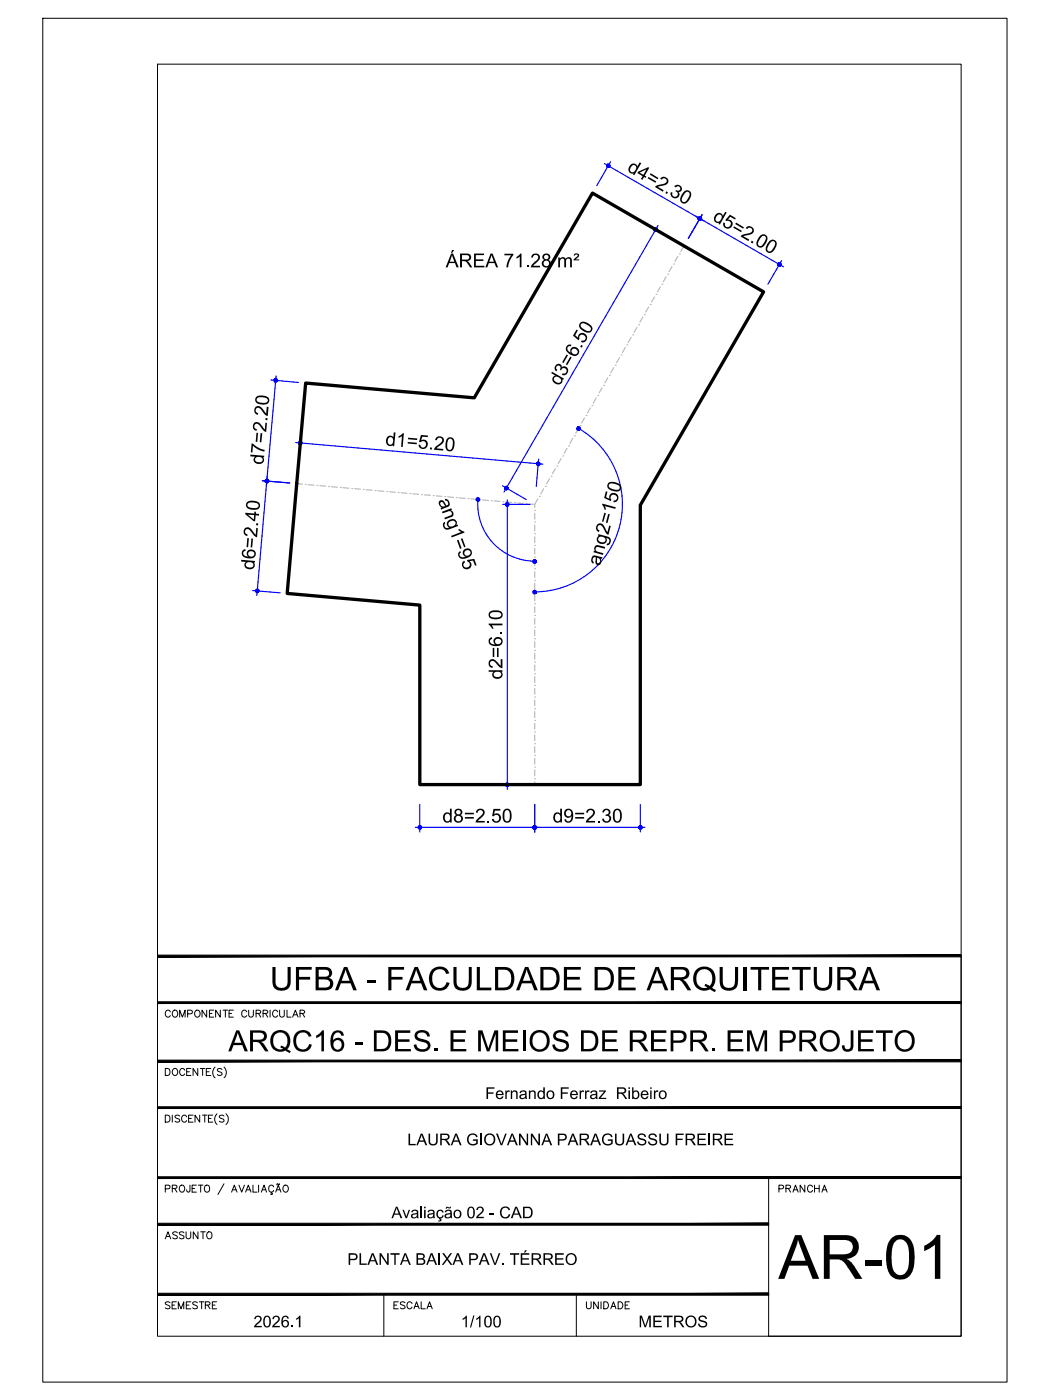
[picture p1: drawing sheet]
<svg xmlns="http://www.w3.org/2000/svg" width="229mm" height="305mm" viewBox="0 0 229 305" stroke-linecap="round" stroke-linejoin="round" font-family="sans-serif">
<!-- layer: ARQ_EIXO CINZA 04 -->
<g fill="none" stroke="#bababa" stroke-width=".25">
<path d="M145.4 59.7h.1M146.3 58l-.6 1.1M146.6 57.5h.1M147.6 55.8l-.7 1.1M147.9 55.3h.1M148.9 53.6l-.7 1.1M133.9 79.5h.1M134.9 77.9l-.7 1.1M135.2 77.3h.1M136.1 75.6l-.6 1.2M136.5 75.1h.1M137.4 73.4l-.6 1.1"/>
<path d="M137.8 72.9h.1M138.7 71.2l-.7 1.1M139 70.7h.1M140 69l-.7 1.1M140.3 68.5h.1M141.2 66.8l-.6 1.1M141.6 66.3h.1M142.5 64.6l-.6 1.1M142.8 64.1h.1M143.8 62.4l-.7 1.1M144.1 61.9h.1M145 60.2l-.6 1.1"/>
<path d="M122.2 99.8l-.7 1.1M122.5 99.3h.1M123.4 97.6l-.6 1.1M123.8 97.1h.1M124.7 95.4l-.6 1.1M125.1 94.9h.1M126 93.2l-.7 1.1M126.3 92.7h.1M127.3 91l-.7 1.1M127.6 90.5h.1M128.5 88.8l-.6 1.1M128.9 88.3h.1"/>
<path d="M129.8 86.7l-.6 1.1M130.1 86.1h.1M131.1 84.5l-.7 1.1M131.4 83.9h.1M132.3 82.3l-.6 1.1M132.7 81.7h.1M133.6 80.1l-.6 1.1M64.6 105.3l1.2 .1M66.5 105.5h.1M67.1 105.5l1.3 .1M69 105.7h.1M69.6 105.7l1.3 .1"/>
<path d="M71.5 105.9h.1M72.2 106l1.2 .1M74.1 106.1h.1M74.7 106.2l1.2 .1M76.6 106.3h.1M77.2 106.4l1.3 .1M79.1 106.6h.1M79.8 106.6l1.2 .1M81.7 106.8h.1M82.3 106.8l1.3 .2M84.2 107h.1M84.8 107.1l1.3 .1"/>
<path d="M86.7 107.2h.1M87.3 107.3l1.3 .1M89.2 107.4h.1M89.9 107.5l1.2 .1M91.8 107.7h.1M92.4 107.7l1.3 .1M105.1 108.8l1.2 .2M107 109h.1M107.6 109.1l1.2 .1M109.5 109.2h.1M110.1 109.3l1.3 .1M112 109.4h.1"/>
<path d="M112.6 109.5l1.3 .1M114.6 109.7h.1M115.2 109.7l1.2 .1M116.4 118.7h.1M116.4 116.2h.1M116.4 113.7h.1M116.4 111.1h.1M116.4 111.8v1.2M116.4 114.3v1.3M116.4 116.8v1.3M116.4 119.4v1.3M117.1 108.6l-.7 1.2v.7"/>
<path d="M117.4 108.1h.1M118.4 106.4l-.7 1.1M118.7 105.9h.1M119.6 104.2l-.6 1.1M120 103.7h.1M120.9 102l-.6 1.1M121.2 101.5h.1M116.4 139.1h.1M116.4 136.5h.1M116.4 134h.1M116.4 131.4h.1M116.4 128.9h.1"/>
<path d="M116.4 126.4h.1M116.4 123.8h.1M116.4 121.3h.1M116.4 121.9v1.3M116.4 124.5v1.2M116.4 127v1.3M116.4 129.5v1.3M116.4 132.1v1.3M116.4 134.6v1.3M116.4 137.2v1.2M116.4 139.7v1.3M116.4 159.4h.1"/>
<path d="M116.4 156.8h.1M116.4 154.3h.1M116.4 151.8h.1M116.4 149.2h.1M116.4 146.7h.1M116.4 144.1h.1M116.4 141.6h.1M116.4 142.2v1.3M116.4 144.8v1.3M116.4 147.3v1.3M116.4 149.9v1.2M116.4 152.4v1.3"/>
<path d="M116.4 154.9v1.3M116.4 157.5v1.3M116.4 169.5h.1M116.4 167h.1M116.4 164.5h.1M116.4 161.9h.1M116.4 160v1.3M116.4 162.6v1.2M116.4 165.1v1.3M116.4 167.6v1.3M116.4 170.2v.6"/>
</g>
<!-- layer: COTA AZUL -->
<g fill="none" stroke="#00f" stroke-width=".25">
<path d="M131.6 35.6l21.6 12.5M132.9 35.2l-3 5.2M141.9 49.5l5.2 3M143.3 49.1l-33.6 58M151.5 47.1l19.1 11M152.9 46.7l-3 5.2M170.2 56.7l-3 5.2M59 82.7l6 .6M60.1 81.8l-2.1 23.9M64.4 96.4l53.8 4.6M65.5 95.4l-.6 6M117.3 99.9l-.5 6"/>
<path d="M126 93.3a19.1 19.1 0 0 1 8.9 21.4 19.1 19.1 0 0 1-18.5 14.2M57.1 104.6l6 .6M58.2 103.7l-2.3 25.9M104.1 108.7a12.4 12.4 0 0 0 12.3 13.5M109.4 105.7l5.2 3.1M109.4 109.8h6M110.4 108.8v63M55 128.6l6 .5M91.4 175.1v6M109.4 170.8h6M116.4 175.1v6M139.4 175.1v6"/>
<path d="M90.4 180.1h50"/>
</g>
<g fill="#00f" stroke="#00f" stroke-width=".22">
<path d="M65 96.4l.1 .2 .3-.2zM65.1 96.6l.3-.2-.2 .3zM65.4 96.4l-.2 .3 .2 .1z"/>
<path d="M65.4 96.4v.4h.1zM65.4 96.4l.3 .2-.2 .2zM65.4 96.4l.3 .2v-.1z"/>
<path d="M65.4 96.4l.3 .1v-.2zM65.6 96.1l.1 .2-.3 .1zM65.4 96.1v.3l.2-.3z"/>
<path d="M65.2 96.1l.2 .3v-.3zM65.1 96.2l.1-.1 .2 .3zM65.1 96.2l-.1 .2h.4z"/>
<path d="M117.2 101h.4l-.1-.2zM117.4 100.7l.1 .1-.3 .2zM117.2 100.6v.4l.2-.3z"/>
<path d="M117.1 100.6l.1 .4v-.4zM116.9 100.8l.2-.2 .1 .4zM116.9 100.8l-.1 .1 .4 .1z"/>
<path d="M116.8 100.9v.2l.4-.1zM116.8 101.1l.4-.1-.2 .3zM117.2 101l-.2 .3h.1z"/>
<path d="M117.2 101l-.1 .3h.2zM117.2 101l.3 .2-.2 .1zM117.2 101l.3 .2 .1-.2z"/>
<path d="M110.2 109.5l.2 .3v-.3zM110.2 109.5l.2 .3-.3-.2zM110.1 109.6v.2h.3z"/>
<path d="M110.1 109.8v.2l.3-.2zM110.1 110l.3-.2-.2 .4zM110.4 109.8l-.2 .4h.2z"/>
<path d="M110.4 109.8v.4h.2zM110.4 109.8l.3 .2-.1 .2zM110.4 109.8l.3 .2 .1-.2z"/>
<path d="M110.4 109.8h.4l-.1-.2zM110.6 109.5l.1 .1-.3 .2zM110.4 109.5v.3l.2-.3z"/>
<path d="M110.4 170.8v.4h.2zM110.4 170.8l.3 .2-.1 .2zM110.4 170.8l.3 .2 .1-.2z"/>
<path d="M110.4 170.8h.4l-.1-.2zM110.6 170.5l.1 .1-.3 .2zM110.4 170.4v.4l.2-.3z"/>
<path d="M110.2 170.5l.2 .3v-.4zM110.2 170.5l.2 .3-.3-.2zM110.1 170.6v.2h.3z"/>
<path d="M110.1 170.8v.2l.3-.2zM110.1 171l.3-.2-.2 .4zM110.4 170.8l-.2 .4h.2z"/>
<path d="M110.2 106.3l-.1 .3h.1zM110.2 106.3l.2 .3h-.2zM110.2 106.3l.2 .3 .2-.1z"/>
<path d="M110.2 106.3l.4 .2v-.2zM110.2 106.3l.4-.2v.2zM110.4 106l-.2 .3 .4-.2z"/>
<path d="M110.2 105.9v.4l.2-.3zM110.1 106l.1-.1v.4zM109.9 106.1l.3 .2-.1-.3z"/>
<path d="M109.9 106.1v.2h.3zM109.9 106.3h.3l-.3 .2zM109.9 106.5l.2 .1 .1-.3z"/>
<path d="M142.7 49.6v.4l.2-.3zM142.5 49.7l.2-.1v.4zM142.5 49.7l-.1 .1 .3 .2z"/>
<path d="M142.4 49.8v.2h.3zM142.4 50h.3l-.3 .2zM142.4 50.2l.1 .1 .2-.3z"/>
<path d="M142.7 50l-.2 .3h.2zM142.7 50l.2 .3h-.2zM142.7 50l.2 .3 .1-.1z"/>
<path d="M142.7 50l.3 .2 .1-.2zM142.7 50l.3-.2 .1 .2zM142.9 49.7l-.2 .3 .3-.2z"/>
<path d="M132.1 35.9v.2h.3zM132.1 36.1h.3l-.3 .2zM132.1 36.3l.1 .1 .2-.3z"/>
<path d="M132.4 36.1l-.2 .3h.2zM132.4 36.1l.2 .3h-.2zM132.4 36.1l.2 .3 .2-.1z"/>
<path d="M132.4 36.1l.4 .2v-.2zM132.4 36.1l.4-.2v.2zM132.6 35.8l-.2 .3 .4-.2z"/>
<path d="M132.4 35.7v.4l.2-.3zM132.2 35.8l.2-.1v.4zM132.1 35.9l.3 .2-.2-.3z"/>
<path d="M152.4 47.6l.3 .2v-.2zM152.4 47.6l.3-.2v.2zM152.5 47.2l-.1 .4 .3-.2z"/>
<path d="M152.4 47.2v.4l.1-.4zM152.2 47.2h.2v.4zM152.2 47.2l-.2 .2 .4 .2z"/>
<path d="M152 47.4v.2h.4zM152 47.6h.4l-.4 .2zM152 47.8l.2 .1 .2-.3z"/>
<path d="M152.4 47.6l-.2 .3 .2 .1zM152.4 47.6l.1 .3-.1 .1zM152.4 47.6l.1 .3 .2-.1z"/>
<path d="M152 47.4v.2h.4zM152 47.6h.4l-.4 .2zM152 47.8l.2 .1 .2-.3z"/>
<path d="M152.4 47.6l-.2 .3 .2 .1zM152.4 47.6l.1 .3-.1 .1zM152.4 47.6l.1 .3 .2-.1z"/>
<path d="M152.4 47.6l.3 .2v-.2zM152.4 47.6l.3-.2v.2zM152.5 47.2l-.1 .4 .3-.2z"/>
<path d="M152.4 47.2v.4l.1-.4zM152.2 47.2h.2v.4zM152.2 47.2l-.2 .2 .4 .2z"/>
<path d="M169.7 57.6l.3 .2 .1-.2zM169.7 57.6l.3-.2 .1 .2zM169.9 57.3l-.2 .3 .3-.2z"/>
<path d="M169.7 57.2v.4l.2-.3zM169.5 57.3l.2-.1v.4zM169.3 57.4l.4 .2-.2-.3z"/>
<path d="M169.3 57.4v.2h.4zM169.3 57.6h.4l-.4 .2zM169.3 57.8l.2 .1 .2-.3z"/>
<path d="M169.7 57.6l-.2 .3 .2 .1zM169.7 57.6l.2 .3-.2 .1zM169.7 57.6l.2 .3 .1-.1z"/>
<path d="M58 104.4l.1 .3v-.3zM57.8 104.5l.2-.1 .1 .3zM57.8 104.5l-.1 .2h.4z"/>
<path d="M57.7 104.7v.2l.4-.2zM57.7 104.9l.4-.2-.2 .3zM58.1 104.7l-.2 .3 .2 .1z"/>
<path d="M58.1 104.7v.4h.2zM58.1 104.7l.3 .2-.1 .2zM58.1 104.7l.3 .2 .1-.1z"/>
<path d="M58.1 104.7l.4 .1-.1-.2zM58.3 104.4l.1 .2-.3 .1zM58.1 104.4v.3l.2-.3z"/>
<path d="M56 128.7v.3h.2zM56 128.7l.3 .2-.1 .1zM56 128.7l.3 .2 .1-.2z"/>
<path d="M56 128.7h.4l-.1-.2zM56.2 128.3l.1 .2-.3 .2zM56 128.3v.4l.2-.4z"/>
<path d="M55.8 128.3l.2 .4v-.4zM55.7 128.4l.1-.1 .2 .4zM55.7 128.4l-.1 .2 .4 .1z"/>
<path d="M55.6 128.6l.1 .2 .3-.1zM55.7 128.8l.3-.1-.2 .2zM56 128.7l-.2 .2 .2 .1z"/>
<path d="M58.1 104.7v.4h.2zM58.1 104.7l.3 .2-.1 .2zM58.1 104.7l.3 .2 .1-.1z"/>
<path d="M58.1 104.7l.4 .1-.1-.2zM58.3 104.4l.1 .2-.3 .1zM58.1 104.4v.3l.2-.3z"/>
<path d="M58 104.4l.1 .3v-.3zM57.8 104.5l.2-.1 .1 .3zM57.8 104.5l-.1 .2h.4z"/>
<path d="M57.7 104.7v.2l.4-.2zM57.7 104.9l.4-.2-.2 .3zM58.1 104.7l-.2 .3 .2 .1z"/>
<path d="M59.9 82.5l.1 .3v-.4zM59.7 82.6l.2-.1 .1 .3zM59.7 82.6l-.1 .2h.4z"/>
<path d="M59.6 82.8l.1 .2 .3-.2zM59.7 83l.3-.2-.2 .3zM60 82.8l-.2 .3 .2 .1z"/>
<path d="M60 82.8v.4l.2-.1zM60 82.8l.3 .2-.1 .1zM60 82.8l.3 .2 .1-.2z"/>
<path d="M60 82.8h.4v-.1zM60.2 82.5l.2 .2-.4 .1zM60 82.4v.4l.2-.3z"/>
<path d="M116.4 180.1h.4v-.1zM116.6 179.8l.2 .2-.4 .1zM116.4 179.7v.4l.2-.3z"/>
<path d="M116.2 179.8l.2 .3v-.4zM116.2 179.8l.2 .3-.3-.1zM116.1 180l-.1 .1h.4z"/>
<path d="M116 180.1l.1 .2 .3-.2zM116.1 180.3l.3-.2-.2 .4zM116.4 180.1l-.2 .4h.2z"/>
<path d="M116.4 180.1v.4h.2zM116.4 180.1l.4 .2-.2 .2zM116.4 180.1l.4 .2v-.2z"/>
<path d="M91 180.1l.1 .2 .3-.2zM91.1 180.3l.3-.2-.2 .4zM91.4 180.1l-.2 .4h.2z"/>
<path d="M91.4 180.1v.4h.2zM91.4 180.1l.3 .2-.1 .2zM91.4 180.1l.3 .2 .1-.2z"/>
<path d="M91.4 180.1h.4l-.1-.1zM91.6 179.8l.1 .2-.3 .1zM91.4 179.7v.4l.2-.3z"/>
<path d="M91.2 179.8l.2 .3v-.4zM91.2 179.8l.2 .3-.3-.1zM91.1 180l-.1 .1h.4z"/>
<path d="M139.4 180.1h.4l-.1-.1zM139.6 179.8l.1 .2-.3 .1zM139.4 179.7v.4l.2-.3z"/>
<path d="M139.2 179.8l.2 .3v-.4zM139.2 179.8l.2 .3-.3-.1zM139.1 180l-.1 .1h.4z"/>
<path d="M139 180.1l.1 .2 .3-.2zM139.1 180.3l.3-.2-.2 .4zM139.4 180.1l-.2 .4h.2z"/>
<path d="M139.4 180.1v.4h.2zM139.4 180.1l.3 .2-.1 .2zM139.4 180.1l.3 .2 .1-.2z"/>
<path d="M116 180.1l.1 .2 .3-.2zM116.1 180.3l.3-.2-.2 .4zM116.4 180.1l-.2 .4h.2z"/>
<path d="M116.4 180.1v.4h.2zM116.4 180.1l.4 .2-.2 .2zM116.4 180.1l.4 .2v-.2z"/>
<path d="M116.4 180.1h.4v-.1zM116.6 179.8l.2 .2-.4 .1zM116.4 179.7v.4l.2-.3z"/>
<path d="M116.2 179.8l.2 .3v-.4zM116.2 179.8l.2 .3-.3-.1zM116.1 180l-.1 .1h.4z"/>
<path d="M116.4 122.2h.4v-.2zM116.6 121.9l.2 .1-.4 .2zM116.4 121.9v.3l.2-.3z"/>
<path d="M116.2 121.9l.2 .3v-.3zM116.2 121.9l.2 .3-.3-.2zM116.1 122l-.1 .2h.4z"/>
<path d="M116 122.2l.1 .2 .3-.2zM116.1 122.4l.3-.2-.2 .4zM116.4 122.2l-.2 .4h.2z"/>
<path d="M116.4 122.2v.4h.2zM116.4 122.2l.4 .2-.2 .2zM116.4 122.2l.4 .2v-.2z"/>
<path d="M116 128.9l.1 .2 .3-.2zM116.1 129.1l.3-.2-.2 .3zM116.4 128.9l-.2 .3 .2 .1z"/>
<path d="M116.4 128.9v.4l.2-.1zM116.4 128.9l.4 .2-.2 .1zM116.4 128.9l.4 .2v-.2z"/>
<path d="M116.4 128.9h.4v-.2zM116.6 128.6l.2 .1-.4 .2zM116.4 128.5v.4l.2-.3z"/>
<path d="M116.2 128.6l.2 .3v-.4zM116.2 128.6l.2 .3-.3-.2zM116.1 128.7l-.1 .2h.4z"/>
<path d="M125.6 93.1v.2h.3zM125.6 93.3h.3l-.3 .2zM125.6 93.5l.2 .1 .1-.3z"/>
<path d="M125.9 93.3l-.1 .3 .1 .1zM125.9 93.3l.3 .3-.3 .1zM125.9 93.3l.3 .3 .1-.1z"/>
<path d="M125.9 93.3l.4 .2v-.2zM125.9 93.3l.4-.2v.2zM126.2 93l-.3 .3 .4-.2z"/>
<path d="M125.9 92.9v.4l.3-.3zM125.8 93l.1-.1v.4zM125.8 93l-.2 .1 .3 .2z"/>
</g>
<!-- layer: 0 -->
<path d="M66.5 83.4l36.8 3.2 25.7-44.6 37.2 21.5-26.8 46.5v60.8h-48v-39.1l-28.9-2.5z" fill="none" stroke="#000" stroke-width=".72"/>
<!-- layer: MRG_EXTERNA -->
<path d="M9.3 4h209.9v296.9h-209.9z" fill="none" stroke="#000" stroke-width=".22"/>
<!-- layer: MRG_INTERNA -->
<path d="M34.3 14h175v276.9h-175z" fill="none" stroke="#000" stroke-width=".22"/>
<!-- layer: SIMB_01 -->
<g fill="#000" stroke="#000" stroke-width=".22">
<path d="M34.3 218.1v.4l175-.4zM34.3 218.5l175-.4v.4z"/>
<path d="M34.3 207.9v.4l175-.4zM34.3 208.3l175-.4v.4z"/>
<path d="M34.3 230.8v.4l175-.4zM34.3 231.2l175-.4v.4z"/>
<path d="M34.3 256.2v.4l175-.4zM34.3 256.6l175-.4v.4z"/>
<path d="M34.3 241v.3l175-.3zM34.3 241.3l175-.3v.3z"/>
<path d="M34.3 266.3v.4l133-.4zM34.3 266.7l133-.4v.4z"/>
<path d="M34.3 282h133v-.4zM34.3 281.6h133l-133 .4z"/>
</g>
<g fill="none" stroke="#000" stroke-width=".22">
<path d="M45 219.9v1.5l-1-1.5v1.5M46.5 219.9h-.9v1.5h.9M48 219.9v1.5l-1.1-1.5v1.5M48.6 219.9h1M49.1 219.9v1.5M50.8 219.9h-.9v1.5h.9M54.1 219.9v1.1l.5 .4h.3l.3-.4v-1.1M58.8 219.9v1.5M60.9 219.9v1.1l.4 .4 .5-.2 .1-1.3M62.5 219.9v1.5h.9M209.3 208.1v82.8h-42v-34.5M36 232.6h.5a.82 .82 0 0 1 .5 .8 .82 .82 0 0 1-.5 .7h-.5z"/>
<path d="M37.1 220.3a.56 .56 0 0 0-.7-.4 .56 .56 0 0 0-.4 .6 .63 .63 0 0 0 .2 .8 .63 .63 0 0 0 .9-.2M37.7 220.1a.72 .72 0 0 1 1 .2 .72 .72 0 0 1-.3 1.1 .72 .72 0 0 1-.9-.4 .72 .72 0 0 1 .2-.9zM37.7 232.8a.72 .72 0 0 1 1 .2 .72 .72 0 0 1-.3 1.1 .72 .72 0 0 1-.9-.4 .72 .72 0 0 1 .2-.9zM39.1 221.4v-1.5l.6 1.5 .6-1.5v1.5M40.2 233a.56 .56 0 0 0-.6-.4 .56 .56 0 0 0-.5 .6 .63 .63 0 0 0 .3 .8 .63 .63 0 0 0 .8-.2M40.6 233.3h.6M40.9 220.7l.9-.1v-.5l-.3-.2h-.6v1.5M41.6 232.6h-1v1.5h1M42.7 220a.71 .71 0 0 1 .9 .7 .71 .71 0 0 1-.9 .7l-.3-.5v-.4zM43.1 232.6v1.5l-1.1-1.5v1.5M43.6 232.6h1M44.1 232.6v1.5"/>
<path d="M44.9 233.3h.6M45.6 220.6h.5M45.9 232.6h-1v1.5h1M46.8 232.3a1.57 1.57 0 0 0 0 2.4M48.3 232.8l-.3-.2-.7 .2 .2 .4 .5 .2 .3 .3v.2l-.3 .2-.7-.2M48.8 232.3a1.57 1.57 0 0 1 0 2.4M49.9 220.6h.5M53.7 220.3a.56 .56 0 0 0-.6-.4 .56 .56 0 0 0-.5 .6 .63 .63 0 0 0 .3 .8 .63 .63 0 0 0 .8-.2M55.8 220.6h.8l.2-.4-.4-.3h-.6v1.5M56.3 220.6l.5 .8M57.3 220.6h.8l.2-.4-.4-.3h-.6v1.5M57.8 220.6l.5 .8"/>
<path d="M60.5 220.3a.56 .56 0 0 0-.7-.4 .56 .56 0 0 0-.4 .6 .63 .63 0 0 0 .2 .8 .63 .63 0 0 0 .9-.2M63.7 221.4l.6-1.5 .6 1.5M63.9 220.9h.7M65.3 220.6h.9l.1-.4-.3-.3h-.7v1.5M65.8 220.6l.5 .8M36 242.8h.5a.82 .82 0 0 1 .5 .7 .82 .82 0 0 1-.5 .8h-.5zM36 258.8l.9-.1 .1-.6-1-.1v1.5M37.5 258.7l1-.1v-.5l-1-.1v1.5M37.5 242.8v1.5M38 258.7l.5 .8M39.1 243l-.3-.2-.7 .2 .2 .4 .7 .3 .1 .2v.2l-.3 .2-.7-.2M39.2 258.2a.72 .72 0 0 1 1 .2 .72 .72 0 0 1-.3 1.1 .72 .72 0 0 1-.9-.4 .72 .72 0 0 1 .2-.9z"/>
<path d="M40.6 243.2a.56 .56 0 0 0-.6-.4 .56 .56 0 0 0-.5 .6 .63 .63 0 0 0 .3 .8 .63 .63 0 0 0 .8-.2M41.1 243.5h.6M41.4 258l-.1 1.4-.4 .1-.2-.1-.1-.4M41.8 258.7h.6M42 242.8h-.9v1.5h.9M42.8 258h-1v1.5h1M43.2 258h1M43.5 242.8v1.5l-1-1.5v1.5M43.7 258v1.5M44.1 242.8h1M44.6 242.8v1.5M44.6 258.2a.63 .63 0 0 1 .8-.1 .63 .63 0 0 1 .2 .9 .57 .57 0 0 1-.5 .6 .57 .57 0 0 1-.6-.6z"/>
<path d="M45.4 243.5h.5M46.3 242.8h-.9v1.5h.9M47.2 242.5a1.57 1.57 0 0 0 0 2.3M48.8 243l-.4-.2-.6 .2 .1 .4 .7 .3 .2 .2v.2l-.4 .2-.6-.2M48.8 257.7l-1.3 2.4M49.2 242.5a1.57 1.57 0 0 1 0 2.3M50.4 259.5l.6-1.5 .6 1.5M50.7 259h.7M52 258l.6 1.5 .6-1.5M53.5 259.5l.6-1.5 .6 1.5M53.7 259h.7M55.1 258v1.5h.9"/>
<path d="M56.3 258v1.5M56.9 259.5l.6-1.5 .5 1.5M57.1 259h.7M59.1 259.5v.3l.2 .2h-.4M59.6 258.4a.6 .6 0 0 0-.9-.3 .6 .6 0 0 0-.2 .9 .54 .54 0 0 0 .4 .5 .54 .54 0 0 0 .7-.3M60 259.5l.6-1.5 .6 1.5M60.2 259h.8M60.3 257.8l-.1 .1M60.3 257.8h.2M60.5 257.8l.1 .1M60.6 257.9h.2M60.9 257.7l-.1 .2"/>
<path d="M61.8 258.2a.72 .72 0 0 1 1 .2 .72 .72 0 0 1-.3 1.1 .72 .72 0 0 1-.9-.4 .72 .72 0 0 1 .2-.9zM83.6 281.8v9.1M125.5 281.8v9.1"/>
</g>
<text font-size="13.3" x="169.5" y="278.4">AR-01</text>
<text font-size="7.1" x="58.8" y="215.6">UFBA - FACULDADE DE ARQUITETURA</text>
<text font-size="6.4" x="49.7" y="228.9">ARQC16 - DES. E MEIOS DE REPR. EM PROJETO</text>
<g font-size="4.4">
<text x="168.3" y="260.7">PRANCHA</text>
<text x="34.9" y="270.9">ASSUNTO</text>
<text x="34.9" y="286.1">SEMESTRE</text>
<text x="84.7" y="286.1">ESCALA</text>
<text x="126.3" y="286.1">UNIDADE</text>
</g>
<g font-size="4.2">
<text x="136.4" y="37.1" transform="rotate(30 136.4 37.1)">d4=2.30</text>
<text x="154.9" y="47.9" transform="rotate(30 154.9 47.9)">d5=2.00</text>
<text x="97.1" y="58.2">ÁREA 71.28 m²</text>
<text x="121.8" y="84.2" transform="rotate(-60 121.8 84.2)">d3=6.50</text>
<text x="57.3" y="101.3" transform="rotate(-85 57.3 101.3)">d7=2.20</text>
<text x="83.8" y="97" transform="rotate(5 83.8 97)">d1=5.20</text>
<text x="95.3" y="109" transform="rotate(69 95.3 109)">ang1=95</text>
<text x="55.3" y="124.2" transform="rotate(-85 55.3 124.2)">d6=2.40</text>
<text x="130.6" y="123.3" transform="rotate(-75 130.6 123.3)">ang2=150</text>
<text x="109.4" y="147.9" transform="rotate(-90 109.4 147.9)">d2=6.10</text>
<text x="96.3" y="179.1">d8=2.50</text>
<text x="120.3" y="179.1">d9=2.30</text>
</g>
<g font-size="3.5">
<text x="105.6" y="239.3">Fernando Ferraz Ribeiro</text>
<text x="88.7" y="249.3">LAURA GIOVANNA PARAGUASSU FREIRE</text>
<text x="85.2" y="265.2">Avaliação 02 - CAD</text>
<text x="75.6" y="275.4">PLANTA BAIXA PAV. TÉRREO</text>
<text x="55.2" y="289">2026.1</text>
<text x="100.3" y="289">1/100</text>
<text x="139" y="289">METROS</text>
</g>
</svg>
